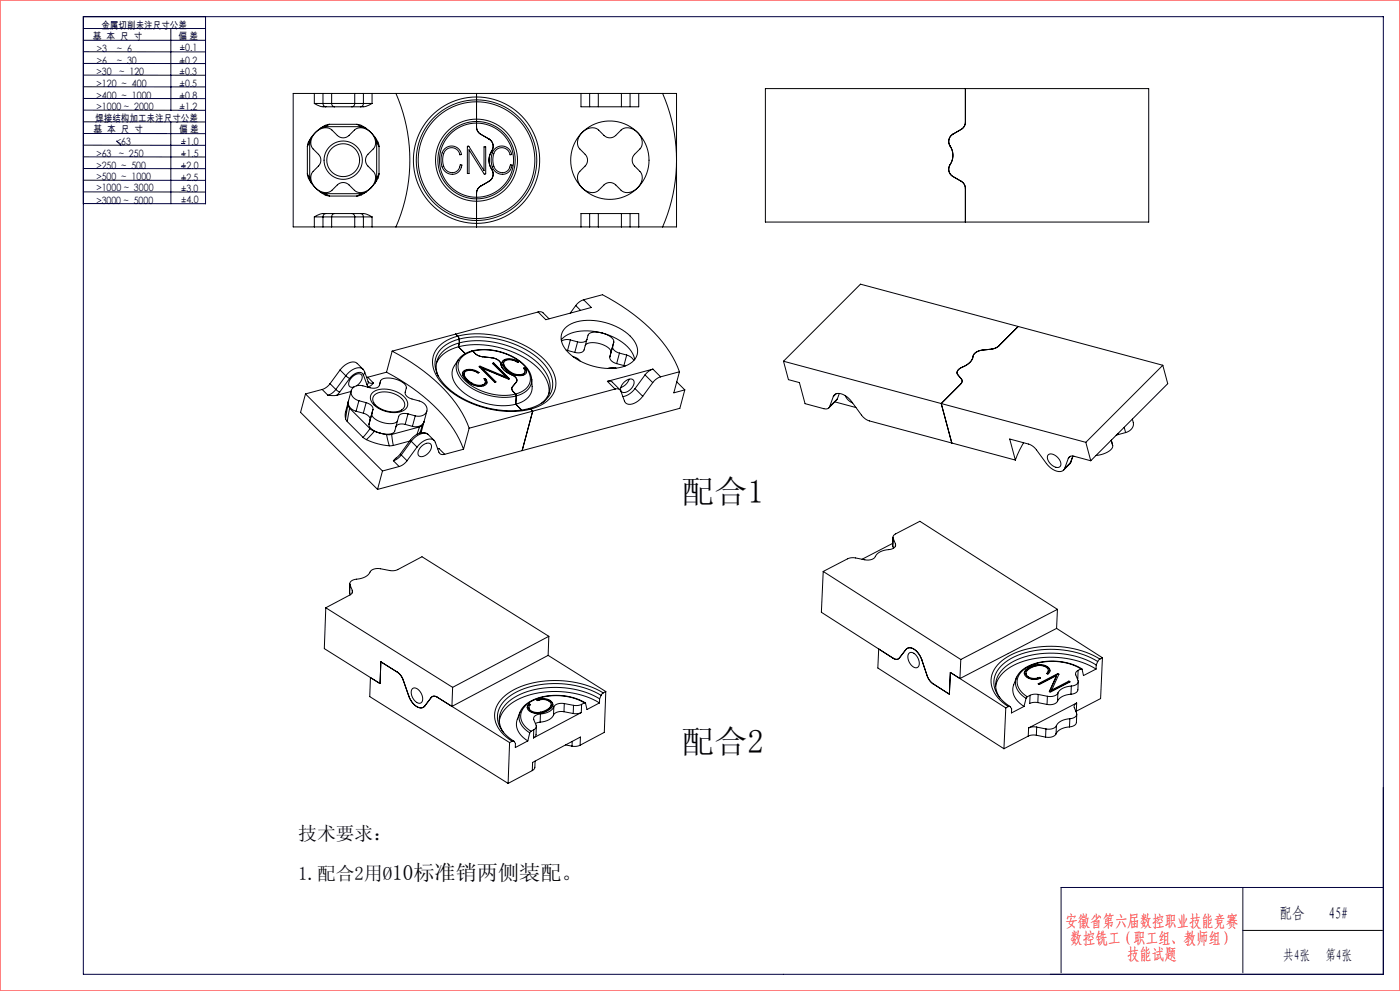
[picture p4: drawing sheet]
<svg xmlns="http://www.w3.org/2000/svg" width="420mm" height="297mm" viewBox="0 0 420 297" stroke-linecap="round" stroke-linejoin="round" font-family="sans-serif">
<g fill="none" stroke="#000" stroke-width=".3">
<path d="M94.3 31h2.6M94.3 31a4.5 4.5 0 0 0 3 1h.5M94.3 28h2.6M94.3 28h-6.3v40h6.3M94.3 28v3M94.4 39.9a3.8 3.8 0 0 1 5.2-.9 5 5 0 0 0 2.9 2.3h.9a5 5 0 0 0 2.9-2.3 4 4 0 0 1 5.9 1.9 3.2 3.2 0 0 1-.2 3.7 5 5 0 0 0-2.3 2.9v1a5 5 0 0 0 2.3 2.9 4 4 0 0 1-1.9 5.8 3.2 3.2 0 0 1-3.8-.2 5 5 0 0 0-2.9-2.3h-.9a5 5 0 0 0-2.9 2.3 4 4 0 0 1-5.8-1.9 3.2 3.2 0 0 1 .1-3.7 5 5 0 0 0 2.3-2.9v-1a5 5 0 0 0-2.3-2.9 3.5 3.5 0 0 1 .5-4.7zM96.1 38.5l-1.5 1.2-1.2 1.4M96.9 31a.94 .94 0 0 0 .9 1M96.9 28h2.6M96.9 31h2.6M96.9 28v3M97.7 38l-1.6 .5"/>
<path d="M97.7 38h10.6M97.8 32h2.6M98.9 37.3l-1.2 .7M98.9 37.3l-1.4 .3-1.4 .9M98.9 37.3h8.2M99.5 28h6.9M99.5 31h6.9M99.5 31a.94 .94 0 0 0 .9 1M99.5 28v3M100.4 32h5.2M105.6 32h2.6M106.4 31a.94 .94 0 0 1-.8 1"/>
<path d="M106.4 28h2.6M106.4 28v3M106.4 31h2.6M107.1 37.3l1.2 .7M107.1 37.3l1.3 .3 1.4 .9M108.3 38l1.5 .5M109 31a.94 .94 0 0 1-.8 1M109 31h2.6M109 28h2.6M109 28v3M109.8 38.5l1.5 1.2 1.2 1.4M111.6 31a4.5 4.5 0 0 1-3 1h-.4"/>
<path d="M111.6 28h62.7M111.6 28v3M118.8 28a50 50 0 0 1 0 40M143 29.1a18.9 18.9 0 0 1 18.9 18.9 18.9 18.9 0 0 1-18.9 18.9M143 36.9v1.2a2.5 2.5 0 0 0 1.2 2.1l2.5 1.5a2.64 2.64 0 0 1 .5 4.1 5.2 5.2 0 0 0 .6 5.4l.2 1-.5 1.5-.8 .6-2.5 1.5a2.5 2.5 0 0 0-1.2 2.1v1.2M143 36.9a11.1 11.1 0 0 1 11.1 11.1 11.1 11.1 0 0 1-11.1 11.1M143 29.9a18.1 18.1 0 0 1 18 18.1 18.1 18.1 0 0 1-18 18.1M143 29.1v.8M143 36.4a11.6 11.6 0 0 1 11.6 11.6 11.6 11.6 0 0 1-11.6 11.6M143 36.4v.5M143 29.1a18.9 18.9 0 0 0-19 18.9 18.9 18.9 0 0 0 19 18.9M143 36.9a11.1 11.1 0 0 0-11.2 11.1 11.1 11.1 0 0 0 11.2 11.1"/>
<path d="M143 29.9a18.1 18.1 0 0 0-18.1 18.1 18.1 18.1 0 0 0 18.1 18.1M143 36.4a11.6 11.6 0 0 0-11.6 11.6 11.6 11.6 0 0 0 11.6 11.6M143 28v1.1M143 29.9v6.5M174.3 28h2.6M174.3 28v4h17.3v-4M174.6 39.7a3.6 3.6 0 0 1 5-.7 5 5 0 0 0 2.9 2.3h.9a5 5 0 0 0 2.9-2.3 4 4 0 0 1 6 2.2l.3 1.1v1.1a4.8 4.8 0 0 1-2.2 2.8 2.5 2.5 0 0 0 0 3.6 4.8 4.8 0 0 1 2.2 2.8 4.6 4.6 0 0 1-5.5 4.9l-.8-.5a5 5 0 0 0-2.9-2.3h-.9a5 5 0 0 0-2.9 2.3 4 4 0 0 1-6-2.2l-.3-1.1v-1.1a4.8 4.8 0 0 1 2.2-2.8 2.5 2.5 0 0 0 0-3.6 4.8 4.8 0 0 1-2.2-2.8l.1-1.6zM176.9 28h2.6M176.9 28v4M179.5 28h6.9M179.5 28v4M186.4 28h2.6"/>
<path d="M186.4 28v4M189 28h2.6M189 28v4M191.6 28h11.4v40h-11.4M198.8 28a50 50 0 0 1 0 40M229.6 26.6h115v40h-115zM289.6 26.6v10a2.5 2.5 0 0 1-1.2 2.2l-2.5 1.4a2.64 2.64 0 0 0-.5 4.1 5.2 5.2 0 0 1-.6 5.5l-.2 1 .5 1.4 .8 .7 2.5 1.4a2.5 2.5 0 0 1 1.2 2.2v10.1M92.2 52.1l.7 1.2M92.2 52.1l.3 1.3 .9 1.5M92.2 43.9v8.2M92.9 53.3l.5 1.6M92.9 42.7l-.7 1.2"/>
<path d="M92.9 42.7v10.6M93.4 41.1l-.5 1.6M93.4 54.9l1.2 1.4 1.5 1.2M93.4 41.1l-.9 1.5-.3 1.3M96.1 57.5l1.4 .9 1.4 .4M96.1 57.5l1.6 .6M97.7 58.1l1.2 .7M97.7 58.1h10.6M98.9 58.8h8.2M108.3 58.1l-1.2 .7M109.8 57.5l-1.4 .9-1.3 .4M109.8 57.5l-1.5 .6"/>
<path d="M112.5 54.9l-1.2 1.4-1.5 1.2M112.5 41.1l.5 1.6M112.5 41.1l.9 1.5 .3 1.3M113 53.3l-.5 1.6M113 42.7l.7 1.2M113 42.7v10.6M113.7 52.1l-.7 1.2M113.7 52.1l-.3 1.3-.9 1.5M113.7 43.9v8.2M133.4 44.6a3 3 0 0 1 5.1 1.7l-.5 .1a2.56 2.56 0 0 0-2.8-2.1 2.56 2.56 0 0 0-2.3 2.6 3.8 3.8 0 0 0 2.4 4.8 2.42 2.42 0 0 0 2.8-2.4l.5 .2a3.1 3.1 0 0 1-3.4 2.8 3.1 3.1 0 0 1-2.8-3.3 5.4 5.4 0 0 1 1-4.4zM140.3 43.9h.4l4.5 7.2v-7.1h.5l-.1 8.2-.4-.1-4.5-7.2v7.1h-.5zM143 59.1v.5"/>
<path d="M143 59.6v6.5M148.5 44.6a3 3 0 0 1 5 1.7l-.5 .1a2.56 2.56 0 0 0-2.8-2.1 2.56 2.56 0 0 0-2.3 2.6 3.8 3.8 0 0 0 2.4 4.8 2.43 2.43 0 0 0 2.8-2.4l.5 .2a3.1 3.1 0 0 1-3.3 2.8 3.1 3.1 0 0 1-2.9-3.3 5.4 5.4 0 0 1 1.1-4.4zM94.3 65h2.6M94.3 68h2.6M94.3 65v3M96.9 68h2.6M96.9 65h2.6M96.9 65v3M97.8 64a.94 .94 0 0 0-.9 1M97.8 64h-.4a4.6 4.6 0 0 0-3.1 1M97.8 64h2.6M99.5 68h6.9"/>
<path d="M99.5 65h6.9M99.5 65v3M100.4 64a.94 .94 0 0 0-.9 1M100.4 64h5.2M105.6 64a.94 .94 0 0 1 .8 1M105.6 64h2.6M106.4 68h2.6M106.4 65v3M106.4 65h2.6M108.2 64a.94 .94 0 0 1 .8 1M108.2 64h.3a4.6 4.6 0 0 1 3.1 1M109 65h2.6"/>
<path d="M109 68h2.6M109 65v3M111.6 68h62.7M111.6 65v3M143 66.1v.8M143 66.9v1.1M174.3 68h2.6M174.3 68v-4h17.3v4M176.9 68h2.6M176.9 64v4M179.5 68h6.9M179.5 64v4"/>
<path d="M186.4 68h2.6M186.4 64v4M189 68h2.6M189 64v4M161.4 93.5l1.3 .1 2 2M161.4 93.5l-43.8 11.7M169.5 98.4a12.1 12.1 0 0 1 10.9-2 15.1 15.1 0 0 1 10.2 6.4 4.7 4.7 0 0 1-3.1 6.9 17.6 17.6 0 0 1-18.1-5.4 4.6 4.6 0 0 1 .1-5.9zM172.7 91.6l-1.6 2.3M172.7 91.6l1.5 1.4M175.1 89.8l5.6-1.5a51.5 51.5 0 0 1 21.1 18.7l2 4.4M175.1 89.8a4.6 4.6 0 0 0-2.4 1.8M175.1 89.8l2.3 2.4-13.7 3.6-2.3-2.3"/>
<path d="M180.7 99.8a13.7 13.7 0 0 1 9.4 6.9l.3 1M180.7 99.8a13.7 13.7 0 0 0-11.6 1.3l-.7 .7M180.7 99.8a4.5 4.5 0 0 0-4.2 .4l-1.3 4.7a2.2 2.2 0 0 1-2.8 .7M180.7 99.8a4.5 4.5 0 0 1 3.5 2.4l-1.2 4.7a2.21 2.21 0 0 0 2 2.1M305.5 97.8l-6.3 6.2-1.5 .6-3.1 .3a2.95 2.95 0 0 0-3 2.8 7.8 7.8 0 0 1-3.7 2.8l-.6 .6-.2 .9 1.3 1.6a1.09 1.09 0 0 1-.2 1.5l-5.8 5.8M305.5 97.8l-47.4-12.6-23 23.1M305.5 97.8l43.3 11.7M91.6 118.1l-1.4 5.5 23.1 23.1M91.6 118.1l23.1 23.1M96.6 116.7l-5 1.4M96.6 116.7l1.8 1.8M98.4 118.5h2.6"/>
<path d="M99 115a4.6 4.6 0 0 1-2.4 1.7M99 115l1.7 1.7M100.7 116.7l1.2 .8M100.7 116.7a4.6 4.6 0 0 1-2.3 1.8M101.9 117.5l-.9 1M102 110.9l1.7 1.7M102 110.9l-3 4.1M103.7 112.6l1.2 .8M103.7 112.6l-3 4.1M104.9 113.4l-3 4.1M105.3 117.3l-4.3 1.2M105.4 117.1l-1.7 6.3v2.1"/>
<path d="M106.2 116h-.1M107 115.6a2.68 2.68 0 0 0 1.4-3.3 2.98 2.98 0 0 0-3.8 2.4v.4a1.04 1.04 0 0 0 1.5 .9M108.9 110.6l.5 .8M108.9 110.6a2.93 2.93 0 0 0-3.7 .6l-1.5 1.4M108.9 110.6l-1.7-1.7a2.93 2.93 0 0 0-3.7 .5l-1.5 1.5M109 112.3a1.68 1.68 0 0 0-2.8-.2l-1.3 1.3M109 112.3l1.1 3M109.4 111.4l-.1 .5-.3 .4M109.4 111.4l1.1 3M110.1 115.3l.4 .6M110.3 113.1h-.3M110.3 113.1l1.7 1.7"/>
<path d="M110.5 114.4a1.28 1.28 0 0 0 1.5 .4M110.5 114.4l-.1 .5-.3 .4M110.5 115.9l-.3 .1M111.7 117.7a7.7 7.7 0 0 1 8.8 .6 2.95 2.95 0 0 1 1.4 4.1 7.3 7.3 0 0 1-8.6-.2 3.2 3.2 0 0 1-1.9-4.1zM112 114.8l-.9 .9-.6 .2M116 111.5a51.5 51.5 0 0 1 21 18.7l2.1 4.4M116 111.5l-5.7 1.6M117.6 105.2a51.5 51.5 0 0 1 21.1 18.7l2 4.4M117.6 105.2l-1.6 6.3M136.7 100.1l.6 .6M137.3 100.7a29.3 29.3 0 0 1 26.7 7.8 8.3 8.3 0 0 1 1.9 9.7 10.6 10.6 0 0 1-6.7 4.4M137.3 100.7l.4 .9"/>
<path d="M137.3 100.7a9.2 9.2 0 0 0-7.5 6.9 10.7 10.7 0 0 0 4.4 8.9 29.9 29.9 0 0 0 25 6.1M137.5 107.8a5.5 5.5 0 0 0-1.6 5.9 14.7 14.7 0 0 0 11.1 7.5l4.6 .4 3.1-.5M137.5 107.8a4.9 4.9 0 0 0 1.2 6.3 18 18 0 0 0 16.2 4.6M137.5 103.9a27.2 27.2 0 0 1 24.3 6.9 8.9 8.9 0 0 1 2.9 7.2M137.5 103.9a9.3 9.3 0 0 0-6.6 5M137.5 103.9l2.1 2.1M137.7 101.6a8.6 8.6 0 0 0-7.2 6.8 10.4 10.4 0 0 0 4.9 8.8 29 29 0 0 0 23.3 5.2M137.7 101.6a28.1 28.1 0 0 1 25.1 7.1 8.2 8.2 0 0 1 2.3 9.4l-2 2.2M137.7 101.6l.1 1.2M137.8 102.8a27.2 27.2 0 0 1 24.3 6.8 7.9 7.9 0 0 1 2.2 9.1l-1.9 2.2M137.8 102.8a8.3 8.3 0 0 0-6.9 6.5v1.7l.5 1.7M137.8 102.8l-.3 1.1"/>
<path d="M139.2 111.9l.1 .9M139.3 112.8l.8 1.2 1.4 1M139.3 112.6a1.22 1.22 0 0 1 .3-1.3 1.22 1.22 0 0 1 1.3-.3l1.6 .3 .9 .5 .3-.1a3.8 3.8 0 0 0-4.8-.2 2.93 2.93 0 0 0 1.6 3 4.7 4.7 0 0 0 5.3 .7l.3-.7-.2-.6M139.3 112.6l.9 1.2 1.4 1M139.3 112.6v.2M141.5 115a4.4 4.4 0 0 0 3.2 .6M141.6 114.8a4.4 4.4 0 0 0 3.1 .6M141.6 114.8l-.1 .2M141.6 105.2a17.5 17.5 0 0 1 16.5 5.1l.9 1.4 .5 2M141.6 105.2a6.8 6.8 0 0 0-4.1 2.6M141.6 105.2l.2 .1M141.8 105.3a17 17 0 0 1 16.1 5 4.5 4.5 0 0 1-2.4 7.5l-.8 .3"/>
<path d="M141.8 105.3a4.2 4.2 0 0 0 2.6 1.6l3.2 .3a2.95 2.95 0 0 1 2.9 2.8 7.8 7.8 0 0 0 3.8 2.8l.7 .9v.6l-1.3 1.6a1.09 1.09 0 0 0 .3 1.5l.7 .7M141.8 105.3a4.8 4.8 0 0 0-4.2 5.7 12.2 12.2 0 0 0 8.7 6.8 16.2 16.2 0 0 0 8.4 .3M143.5 111.7a3.7 3.7 0 0 0-4.7 0l-.1 .2M143.8 109.9l.2 .1M143.8 109.9l4.6 4.7 .4-.1-4.1-4.2M144 110l7.8 3.2v-.2M144.1 109.8l-.3 .1M144.1 109.8l7.7 3.2M144.1 109.8l-.1 .2M144.7 110.3l7.8 3.3 .2-.2M144.7 110.3l-.1 .2 4 4M144.7 115.4v.2"/>
<path d="M145.6 114.7l-.2 .5-.7 .4M145.6 113.6l-.3 .1M145.6 113.6l.3 .5M145.7 113.4l-.5 .1a1.05 1.05 0 0 1 .4 1.1 1.05 1.05 0 0 1-.9 .8M145.7 113.4l.2 .5M145.7 113.4l-.1 .2M145.9 114.1l.1 .8M145.9 113.9v.2M148.1 109h-.2M148.1 109l4.6 4.6v-.2M148.1 108.8l4.6 4.6M148.1 108.8l-.4 .1 4.1 4.1"/>
<path d="M148.1 108.8v.2M151.1 108.7v.9M151.1 109.6l.9 1.2 1.4 1M151.2 109.4a1.22 1.22 0 0 1 .3-1.3 1.22 1.22 0 0 1 1.2-.3l1.1 .1 1.5 .7 .3-.1a3.8 3.8 0 0 0-4.9-.2 2.93 2.93 0 0 0 1.6 3 4.7 4.7 0 0 0 5.4 .7l.3-.7-.2-.6M151.2 109.4l.9 1.2 1.3 1M151.2 109.4l-.1 .2M153.4 111.8a4.3 4.3 0 0 0 3.1 .6M153.4 111.6a4.3 4.3 0 0 0 3.2 .6M153.4 111.6v.2M154.7 118.1l.2 .6M154.9 118.7l-.2 2.4M155.4 108.6a3.7 3.7 0 0 0-4.7-.1l-.1 .2"/>
<path d="M156.6 112.2l-.1 .2M157.5 111.5l-.3 .5-.7 .4M157.5 110.5h-.3M157.5 110.5l.2 .4M157.5 110.3h-.4a1.05 1.05 0 0 1 .4 1.1 1.05 1.05 0 0 1-.9 .8M157.5 110.3l.3 .4M157.5 110.3v.2M157.7 110.9l.2 .8M157.8 110.7l-.1 .2M159.5 113.7a5.5 5.5 0 0 1-1.6 5.9l-1.4 .9-1.8 .6M159.5 113.7a5.2 5.2 0 0 1-4.6 5M169.9 104.9l.4 .1"/>
<path d="M170.3 105l2.1 .6M171.1 101.9l-1.5-.1-1.2 .4M171.1 101.9l-.8 3.1M171.1 101.9l2.2 .6M171.9 106.9l1.5 .6 .6 .7M173.3 102.5l-.9 3.1M175.6 103.6a3.2 3.2 0 0 1 3.6-.8 5.3 5.3 0 0 1 4.1 2.6v.3M176.1 101.7a2.21 2.21 0 0 1-2.8 .8M182.2 114.3l1.3 .1 2.5 2.4M182.2 114.3l2.3 2.3M183.8 103.8a2.21 2.21 0 0 0 2 2M184.5 116.6a1.3 1.3 0 0 1 1.8 .6l1.1 3a2.21 2.21 0 0 0 3.4 .4l2-1.8"/>
<path d="M184.5 116.6l-43.8 11.7M184.8 110.3l-1.6-.1-.8 .2M185 109l2.2 .6M185.8 105.8l2.2 .6M185.8 105.8l-.8 3.2M187.2 109.6l.4 .1M187.3 114.5a1.77 1.77 0 0 1 2.9-.4 3.3 3.3 0 0 1-3.4 3.5 1.66 1.66 0 0 1 .2-2.8zM188 106.4l1.4 .7 .8 .9M188 106.4l-.8 3.2M188.7 113.6a3.9 3.9 0 0 1-2.5 2.5M190.5 116.5l-1.5 1.4-1.1 .7-1 .3M190.5 116.5l2.3 2.3"/>
<path d="M193.5 112.4l-3 4.1M193.5 112.4l2.3 2.3M195.8 114.7l-3 4.1M195.9 110.6a4.6 4.6 0 0 0-2.4 1.8M195.9 110.6l2.3 2.3M195.9 110.6l-13.7 3.7M198.2 112.9a4.6 4.6 0 0 0-2.4 1.8M203 114.4l2.4 2.5M203.8 111.4l-5.6 1.5M203.8 111.4l-1.7 6.3 3.3-.8M205.4 116.9l-1.4 5.5-47.4 12.7M235.1 108.3l1.4 5.5 3.3 .9 1.7 6.3 5.7 1.5a1.3 1.3 0 0 0 1.7-.6"/>
<path d="M235.1 108.3l47.3 12.6M250 118.9a2.21 2.21 0 0 1 3.4-.4l1.6 1.3 3.5 4.6a4.6 4.6 0 0 0 2.3 1.7l43.8 11.8M250 118.9l-1.1 3M250.8 118l-.8 .9M251.2 119.5l-2.5 2.7M251.2 119.5l-2.3 2.4M251.8 117.9l-.6 1.6M253.6 118.6l.8 1.2 1.4 1M348.8 109.5l-23.1 23.1M348.8 109.5l1.5 5.5-23.1 23.1M103.7 125.5l.5 .8M104.2 126.3l4.7 4.8"/>
<path d="M104.4 121.3l.5 1M104.4 121.3l.1-1.1a2.68 2.68 0 0 0 2.3 3M104.4 121.3l-.7 4.2M104.9 122.3l-.7 4M104.9 122.3l6.1 6.2M106.8 123.2l2.2 .6M107.7 120.1a2.37 2.37 0 0 1-2.1-1.5 2.37 2.37 0 0 1 .5-2.5l1.2-.6a7.3 7.3 0 0 1 3.7 .7 2.2 2.2 0 0 0 2.8-.7 2.37 2.37 0 0 1 3.3-2.2 5.5 5.5 0 0 1 4.8 2.7l-.3 1.5a2.2 2.2 0 0 0 2 2.1 7.3 7.3 0 0 1 3.5 1.3 2.14 2.14 0 0 1 .9 2.5 2.14 2.14 0 0 1-2.4 1.4l-1-.2M107.7 120.1l2.1 .6M107.7 120.1l-.9 3.1M108.9 131.1l1 .7M109 123.8a2.21 2.21 0 0 1 2 2.1M109.8 120.7a2.21 2.21 0 0 1 2.1 2l-1.2 4.4a3.2 3.2 0 0 0 2.8 2.5l.6 .2"/>
<path d="M109.8 120.7l-.8 3.1M109.9 131.8a20 20 0 0 0 6.9 1.8M111 128.5l1.3 .8M111 128.5l-2.1 2.6M111.5 124a3.2 3.2 0 0 0 2.8 2.5 5.3 5.3 0 0 0 4.8-.2l.2-.3M112.3 129.3l-2.4 2.5M112.3 129.3l1.8 .5M114.1 129.8l1.9 .4M116 130.2l.8 3.4M117.5 130.2h-1.5M117.5 130.2l.5 3.3M118 133.5l-1.2 .1"/>
<path d="M118 138.1l1.7 1.7M119.7 139.8l-5 1.4M120.1 136l-2.1 2.1M120.1 136l.3 .4M120.4 136.4a4.6 4.6 0 0 1-2.4 1.7M120.4 136.4l1.7 1.7M120.5 122.9a7 7 0 0 1-8.5-2.5 2.11 2.11 0 0 1 1.9-2.8 6.9 6.9 0 0 1 7.5 3.2 1.83 1.83 0 0 1-1 2.1M121.6 127.2a2.2 2.2 0 0 0-2.8 .7M121.6 127.2l2.1 .6M122.1 138.1a4.6 4.6 0 0 1-2.4 1.7M122.4 124a2.2 2.2 0 0 0-2.8 .8l-1.2 4.4a3.2 3.2 0 0 1-3.6 .8l-.7-.2M122.4 124l2.2 .6"/>
<path d="M122.4 124l-.8 3.2M122.9 132.2l-4.9 1.3M123.1 131.9l.3 .4M123.1 131.9l-3 4.1M123.4 132.3l-3 4.1M123.4 132.3l1.7 1.7M124.6 124.6l-.9 3.2M125.1 134a4.3 4.3 0 0 1 5-2.1l.5 .6 1.1 3a1.3 1.3 0 0 0 1.7 .7M125.1 134l-3 4.1M125.8 128l-.7 2.2M125.8 128l-8.3 2.2M126.3 134a2.18 2.18 0 0 1 3-.8 3.1 3.1 0 0 1-3.4 3.6 1.77 1.77 0 0 1 .4-2.8z"/>
<path d="M126.8 127.3l.4-1a2.68 2.68 0 0 1-3.5 1.5M126.8 127.3l-1 .7M126.8 127.3l-.9 2.5M128.1 123.2l-1.8 6.5M128.5 130.3a3.4 3.4 0 0 0-4.6 .8l-.8 .8M130.2 132l-1.7-1.7a2.93 2.93 0 0 0-3.7 .5l-1.4 1.5M131.3 134.4h.4M131.7 134.4l-.4 .1M131.7 134.4l1.7 1.8M139.1 134.6l-5.7 1.6M140.7 128.3l-1.6 6.3M154.7 121.1l1.8 1.8"/>
<path d="M156.6 135.1l-43.3 11.6M158.7 122.4l.5 .2M159.2 122.6l.6 .6-3.2 11.9M163.1 120.3l-1.8 1.2-2.6 .9M163.1 120.3l-.1 .2M250.5 120.4l6.3 1.7M282.4 120.9l3.1 11.9M282.4 120.9l43.3 11.7M304.6 137.9l-1.7-6.3 5.7 1.5a4.6 4.6 0 0 1 2.3 1.7l3 4.1a4.3 4.3 0 0 0 5 2.1l.5-.6M307.1 132.7l-2.5 5.2M314.5 136.3a2.98 2.98 0 0 1 3.7 2.4 1.15 1.15 0 0 1-.5 1.3 1.15 1.15 0 0 1-1.4-.1 2.79 2.79 0 0 1-1.8-3.6zM320.5 137.4a1.3 1.3 0 0 1 1.7-.7l5 1.4"/>
<path d="M320.5 137.4l-1.1 3M320.8 139.2l-1.7 1.7M321.1 136.7l-.6 .7M321.1 138.6l-.3 .6M321.1 138.6l-1.7 1.8M321.3 138.4l-.5 .8M321.3 138.4l-.2 .2M321.8 136.7l-.7 1.9M321.9 136.7l-.6 1.7M325.7 132.6l1.5 5.5M333.4 131.9l.4 1.6a3.2 3.2 0 0 1-2.7 2.5l-2.3 .5M333.5 131.9v.4"/>
<path d="M335.4 129.9l.1 .3M335.5 130.2l-.7 .3M337.3 128.1l.4 1.5M337.7 129.6l-2.2 .6M339.7 125.6a2.73 2.73 0 0 1-2 4M114.7 141.2l-1.4 5.5M104.9 177.7l.2 .5M104.9 174.9v2.8M105 175.3a1.63 1.63 0 0 1 2-1.7 4.8 4.8 0 0 0 4.4-2.7l1.7-.5 4.1 .6 1.6-.1 7.8-4 38 23.8M105 175.3l.7 1.6M105 175.3l-.1 2.4M105.7 176.9a1.09 1.09 0 0 1-.7 1.4l-7.3 3.8"/>
<path d="M105.7 176.9v.8M247 171.3l-.6 12.2 21.6 13.8a1.3 1.3 0 0 0 1.8-.1l2-2.5a2.05 2.05 0 0 1 3.1 .4l1.4 2 1.9 5.4a4.6 4.6 0 0 0 1.7 2.4l4.9 3.2 .3-6.6 16.6 10.7M247 171.3l41.2 26.4M267.8 162.8l-9.2 4.8M267.9 163.8l.2 .5M267.9 161v2.8M268 161.4a1.09 1.09 0 0 1 .7-1.4l7.3-3.8 41.2 26.4M268 161.4l.6 1.6M268 161.4l-.1 2.4M268.6 163a1.63 1.63 0 0 1-2 1.7 4.8 4.8 0 0 0-4.4 2.6l-1.7 .6-4.1-.7-1.6 .1-7.8 4M268.6 163v.8M97.7 182.1l-.4 12.3 16.7 10.5 .3-6.6 4.9 3.1a4.6 4.6 0 0 1 1.8 2.4l1.6 4.8a4.7 4.7 0 0 0 3.9 3.6l.9-.6 2-2.5a1.3 1.3 0 0 1 1.8-.1l21.7 13.6"/>
<path d="M97.7 182.1l38.1 23.9M164.4 196.4l17.3 10.9M164.4 196.4l-28.8 15.3 .2-5.7M164.6 190.7l-28.8 15.3M164.6 190.7l-.2 5.7M263.6 194.5l-.3 5.7 37.9 24.2M272.7 195.8a1.68 1.68 0 0 1 2.4 1 2.39 2.39 0 0 1 0 3.3 3.1 3.1 0 0 1-2.4-4.3zM310.7 199.5a6.3 6.3 0 0 0-3 1.6M310.7 199.5a3.4 3.4 0 0 1 4.3 1.6M310.7 199.3a3.6 3.6 0 0 1 4.3 1.5v.3a.74 .74 0 0 1-1 .7 1.15 1.15 0 0 0 .4-1.2 1.15 1.15 0 0 0-1-.9 4.7 4.7 0 0 0-5.6 2l.1 .5 .6 .7M310.7 199.3a6.3 6.3 0 0 0-3 1.6M310.7 199.3v.2"/>
<path d="M317 188.3l-29 15.1 .2-5.7M317 188.3l13.7 8.8M317.2 182.6l-29 15.1M317.2 182.6l-.2 5.7M328.9 199.3a27 27 0 0 0-25.7-.6 7.3 7.3 0 0 0-4 9l.8 1.5M328.9 199.3l-.1 1.2M329.3 198.3a27.8 27.8 0 0 0-26.9-.4 7.4 7.4 0 0 0-3.7 9.2l.8 1.5M329.3 198.3l-.4 1M330 197.5a29.3 29.3 0 0 0-27.7-.7 8.1 8.1 0 0 0-4.7 9.3 11.2 11.2 0 0 0 4.9 5.7M330 197.5l-.7 .8M330.7 197.1l-.7 .4M330.7 197.1l-.5 12.3-7.3 3.7"/>
<path d="M111.1 203.1l-.2 5.7 41.5 26M123.8 206.4a2.39 2.39 0 0 1 2.9 2.1 1.34 1.34 0 0 1 .1 1.6 1.34 1.34 0 0 1-1.4 .6 3.2 3.2 0 0 1-1.6-4.3zM150.6 218.9v.1M150.6 218.9l1.6 1.8 1.9 1.4M156 213.5a5.8 5.8 0 0 0-.8 5.2l1.2 1.8 1.9 1.6M156 213.5a4.8 4.8 0 0 0 2.2 5.7l.7 .4M158.7 212a2.31 2.31 0 0 0 3 1.7l.5-.1M158.8 211.2l-.6 .9M158.8 211.2l.2 .1M158.8 211l.4 .2a1.15 1.15 0 0 0-.5 1.2 1.15 1.15 0 0 0 1.1 .9l.9 .2 1.5-.1M158.8 211v.2M158.9 219.6l-.6 2.5"/>
<path d="M159.3 219.2l-.4 .4M160.1 218.7l-.8 .5M160.1 218.7l-.1 2.5M160.9 217.7l-.1 2.6-.8 .9M161.6 209.7a4.4 4.4 0 0 1 3.4 .4M161.6 209.7l-.5 .2M161.7 209.5a4.4 4.4 0 0 1 3.3 .4M161.7 209.5l-.7 .2 .2 .3a2.84 2.84 0 0 1 4.2 1.2l-.4 .7M161.7 209.5l-.1 .2M162 216.4l-1.4 .4M162.1 214a1.63 1.63 0 0 0-2 1.7l.7 1.6a1.09 1.09 0 0 1-.7 1.4M162.1 214l-.1 2.4"/>
<path d="M162.2 213.4v.2M165 210.1l.5 .5 .4 .8M165 209.9a1.45 1.45 0 0 1 .9 1.4 1.45 1.45 0 0 1-1 1.3 5.3 5.3 0 0 1-6.4 .2l-.3-.9 .6-.9M165 209.9v.2M165 212.1l-1.2 .9-1.6 .6M165 211.9l-1.1 .9-1.7 .6M165 211.9v.2M165.4 211.2l-.4 .9M166.1 214.3a4.5 4.5 0 0 1-4.1 2.1M166.1 211.9a4.5 4.5 0 0 1-4 2.1M166.1 211.9v2.4M169.2 213.3a2.87 2.87 0 0 0-3.1 1"/>
<path d="M169.2 213.3l2.8 .5M169.3 210.9a2.87 2.87 0 0 0-3.2 1M169.3 210.9l2.8 .5M169.3 210.9l-.1 2.4M172.1 211.4l-.1 2.4M174.4 213.5l-1.1 .4-1.3-.1M174.4 213.5l-14.4 7.7M174.5 211.1l-1.2 .3h-1.2M174.5 211.1l-.1 2.4M175.3 210.7h.3l.5 1.9 3.7-1.9M175.3 210.7a17 17 0 0 0-16.7 0 4.5 4.5 0 0 0 0 8l.7 .5M175.3 210.7l-.8 .4"/>
<path d="M175.6 210.6a17.4 17.4 0 0 0-17.4 .2l-1.6 1.5-.6 1.2M179.8 210.7a27 27 0 0 0-25.6-.4 8.7 8.7 0 0 0-4.4 5.8M179.9 209.4a27 27 0 0 0-25.7-.3 7.3 7.3 0 0 0-3.9 9l.8 1.5M179.9 209.4l-.1 1.3M180.3 208.4a27.8 27.8 0 0 0-26.9-.1 7.4 7.4 0 0 0-3.6 9.2l.8 1.4M180.3 208.4l-.4 1M181 207.7a29.3 29.3 0 0 0-27.7-.5 8.1 8.1 0 0 0-4.6 9.4 11.2 11.2 0 0 0 4.9 5.5M181 207.7l-.7 .7M181.7 207.3l-.7 .4M181.7 207.3l-.4 12.2-7.3 3.8M299.5 208.5l1.6 1.8 1.9 1.4M301.7 212.2l-.5 12.2"/>
<path d="M302.5 211.8l-.8 .4M304.9 203.2a5.8 5.8 0 0 0-.8 5.1l1.2 1.8 1.9 1.6M304.9 203.2a4.8 4.8 0 0 0 2.2 5.6l.7 .5M307.2 211.7l-3.8 2 .1-1.3-.5-.7-.5 .1M307.7 201.1l-.4 .7M307.7 200.9a1.58 1.58 0 0 0-.2 1.6 1.58 1.58 0 0 0 1.4 .9l2.2 .2 1.1-.3-.3-.3M307.7 200.9v.2M307.8 201.7l.1 .7 .6 .7M307.8 209.3l-.6 2.4M308.2 208.8l-.4 .5M308.5 203.1a3.6 3.6 0 0 0 2.7 .3M308.5 202.9a3.6 3.6 0 0 0 2.7 .3"/>
<path d="M308.5 202.9v.2M308.6 218.2l-.1 2.4M309 208.4l-.1 2.4 1.2-.3 1.2 .1M309 208.4l-.8 .4M311 217.9l-1.3-.1-1.1 .4M311 217.9l-.1 2.5M311 217.9l2.8 .6M311.2 203.2v.2M311.3 210.6l2.8 .5M311.5 208.1h-1.3l-1.2 .3M311.5 208.1l2.7 .6M311.5 208.1l-.2 2.5"/>
<path d="M311.9 203.2l-.7 .2M311.9 203.2l.1 .1M311.9 203l-.7 .2M311.9 203v.2M313.8 218.5l-.1 2.4M314.2 208.7l-.1 2.4M314.5 201l-.4 .9M314.8 207.2v.1M316.8 219.9a2.87 2.87 0 0 1-3.1 1M316.9 217.5a2.88 2.88 0 0 1-3.1 1M316.9 217.5l-.1 2.4M317 202.5l-2.2 4.7"/>
<path d="M317 202.5l-2.2 4.8M317.2 202.1l.4 .1M317.2 202.1l-5.6 2.9M317.2 201.9l.5 .2-2.2 4.7M317.2 201.9l-5.8 3 .4 .3 5.2-2.7M317.2 201.9v.2M317.3 210.1a2.87 2.87 0 0 1-3.2 1M317.4 207.7a2.87 2.87 0 0 1-3.2 1M317.4 207.7l-.1 2.4M320.7 204.3l-5.2 2.7v-.2M320.7 204.3l.1 .1M320.7 204.1l.3 .3-5.8 3-.4-.2"/>
<path d="M320.7 204.1l-5.2 2.7M320.7 204.1v.2M320.8 217.8a4.5 4.5 0 0 0-4 2.1M321 215.4a4.5 4.5 0 0 0-4.1 2.1M321 215.4l-.2 2.4M321.3 208.1a4.5 4.5 0 0 0-4 2M321.4 205.6a4.5 4.5 0 0 0-4 2.1M321.4 205.6l-.1 2.5M322.9 213.1l-.1 .1M323 210.7a1.09 1.09 0 0 0-.7 1.4l.7 1.6a1.63 1.63 0 0 1-2 1.7M323 210.7l-.1 2.4M323 210.7l-14.4 7.5"/>
<path d="M323 214.1l-.3 2.9-.9 .7-1 .1M323.4 200.9a1.09 1.09 0 0 0-.7 1.4l.7 1.6a1.63 1.63 0 0 1-2 1.7M323.4 200.9l-.2 2.5M323.5 204.3l-.3 2.9-.6 .5-1.3 .4M324.3 200.5h.3l.4 2 3.8-2M324.3 200.5a17 17 0 0 0-16.8-.1 4.5 4.5 0 0 0 0 7.9l.7 .5M324.3 200.5l-.9 .4M324.5 200.5a17.4 17.4 0 0 0-17.3-.1l-1.6 1.6-.7 1.2M328.8 200.5a27 27 0 0 0-25.6-.6 8.7 8.7 0 0 0-4.5 5.8M152.9 222.6l-.5 12.2M153.6 222.1l-.7 .5M158.3 222.1l-3.7 1.9v-1.2l-.5-.7h-.5"/>
<path d="M159.7 230.9l-7.3 3.9M160.5 228.1l-.1 2-.7 .8M169.7 223.3l1.9 .3M171.7 222.2l-.1 1.4M174 223.3l-1.1 .4-1.3-.1M174 223.3l.1-2.4-14.3 7.6-.1 2.4M308.5 220.6l-7.3 3.8M310.9 220.4l-1.3-.1-1.1 .3M310.9 220.4l2.8 .5M372.9 278.8h41.9M315 292h100"/>
<circle cx="103" cy="48" r="5.7"/>
<circle cx="103" cy="48" r="4.9"/>
<circle cx="143" cy="48" r="12.3"/>
<circle cx="143" cy="48" r="17.5"/>
<circle cx="183" cy="48" r="11.7"/>
</g>
<path d="M0 0h420v297h-420z" fill="none" stroke="#f00" stroke-width=".3"/>
<g fill="none" stroke="#000040" stroke-width=".3">
<path d="M25 12.1h36.7M25 19l36.7 .1M25 15.5l36.7 .1M25 8.5h36.7M25 5h390v287h-390zM51.2 8.5l.1 24.5M53.9 18.6h1.3M54.1 14.8h1.2M61.7 5v56.1M25 26l36.7 .1M25 36.5l36.7 .1M25 33l36.7 .1"/>
<path d="M25 29.5l36.7 .1M25 22.5l36.7 .1M51.2 36.5l.1 24.6M53.9 25.7h1.3M54 29.1h1.2M54 22.1h1.2M54 32.5h1.2M25 57.5l36.7 .1M25 54l36.7 .1M25 50.5l36.7 .1M25 47l36.7 .1M25 43.5l36.7 .1"/>
<path d="M25 40l36.7 .1M34.9 42.3l1.4 1.2M54.4 50h1.2M54.4 43h1.1M54.5 53.6h1.2M54.5 46.4h1M54.5 57l1.1 .1M25 61l36.7 .1M54.5 60.5h1.1M372.9 266v25.5M414.8 266h-96.5v25.5"/>
</g>
<g font-size="9.9">
<text x="204.5" y="150.7">配合1</text>
<text x="204.5" y="225.5">配合2</text>
</g>
<g font-size="5.6">
<text x="89.5" y="251.9">技术要求：</text>
<text x="89.5" y="263.8">1.配合2用Ø10标准销两侧装配。</text>
</g>
<g font-size="4.9" fill="#000040">
<text x="383.9" y="275.4">配合</text>
<text x="398.6" y="275.4">45#</text>
</g>
<g font-size="4.9" fill="#f00">
<text x="319.7" y="277.9">安徽省第六届数控职业技能竞赛</text>
<text x="321.1" y="282.8">数控铣工（职工组、教师组）</text>
<text x="338.2" y="287.7">技能试题</text>
</g>
<g font-size="4.2" fill="#000040">
<text x="385" y="287.7">共4张</text>
<text x="397.6" y="287.7">第4张</text>
</g>
<g font-size="3" fill="#000040">
<text x="27.8" y="11.9">基 本 尺 寸</text>
<text x="30.5" y="8.6">金属切削未注尺寸公差</text>
<text x="29" y="15.7">&gt;3</text>
<text x="35" y="15.7">~ 6</text>
<text x="53.6" y="12">偏 差</text>
<text x="53.9" y="15.3">+0.1</text>
<text x="29" y="22.6">&gt;30</text>
<text x="29" y="19.1">&gt;6</text>
<text x="35" y="19.1">~ 30</text>
<text x="35.7" y="22.6">~ 120</text>
<text x="53.9" y="19.1">+0.2</text>
<text x="53.9" y="22.5">+0.3</text>
<text x="29" y="26.1">&gt;120 ~ 400</text>
<text x="29" y="29.6">&gt;400 ~ 1000</text>
<text x="53.9" y="29.6">+0.8</text>
<text x="53.9" y="26.1">+0.5</text>
<text x="29" y="33.1">&gt;1000 ~ 2000</text>
<text x="53.9" y="33.1">+1.2</text>
<text x="28.1" y="39.9">基 本 尺 寸</text>
<text x="28.6" y="36.5">焊接结构加工未注尺寸公差</text>
<text x="53.8" y="40">偏 差</text>
<text x="28.9" y="46.9">&gt;63</text>
<text x="34.8" y="43.5">&lt;63</text>
<text x="35.6" y="46.9">~ 250</text>
<text x="54.3" y="46.9">+1.5</text>
<text x="54.3" y="43.5">+1.0</text>
<text x="28.9" y="54">&gt;500 ~ 1000</text>
<text x="28.9" y="50.5">&gt;250 ~ 500</text>
<text x="54.3" y="50.5">+2.0</text>
<text x="28.9" y="57.3">&gt;1000 ~ 3000</text>
<text x="54.3" y="54.1">+2.5</text>
<text x="54.3" y="57.6">+3.0</text>
<text x="28.9" y="61">&gt;3000 ~ 5000</text>
<text x="54.3" y="60.9">+4.0</text>
</g>
</svg>
